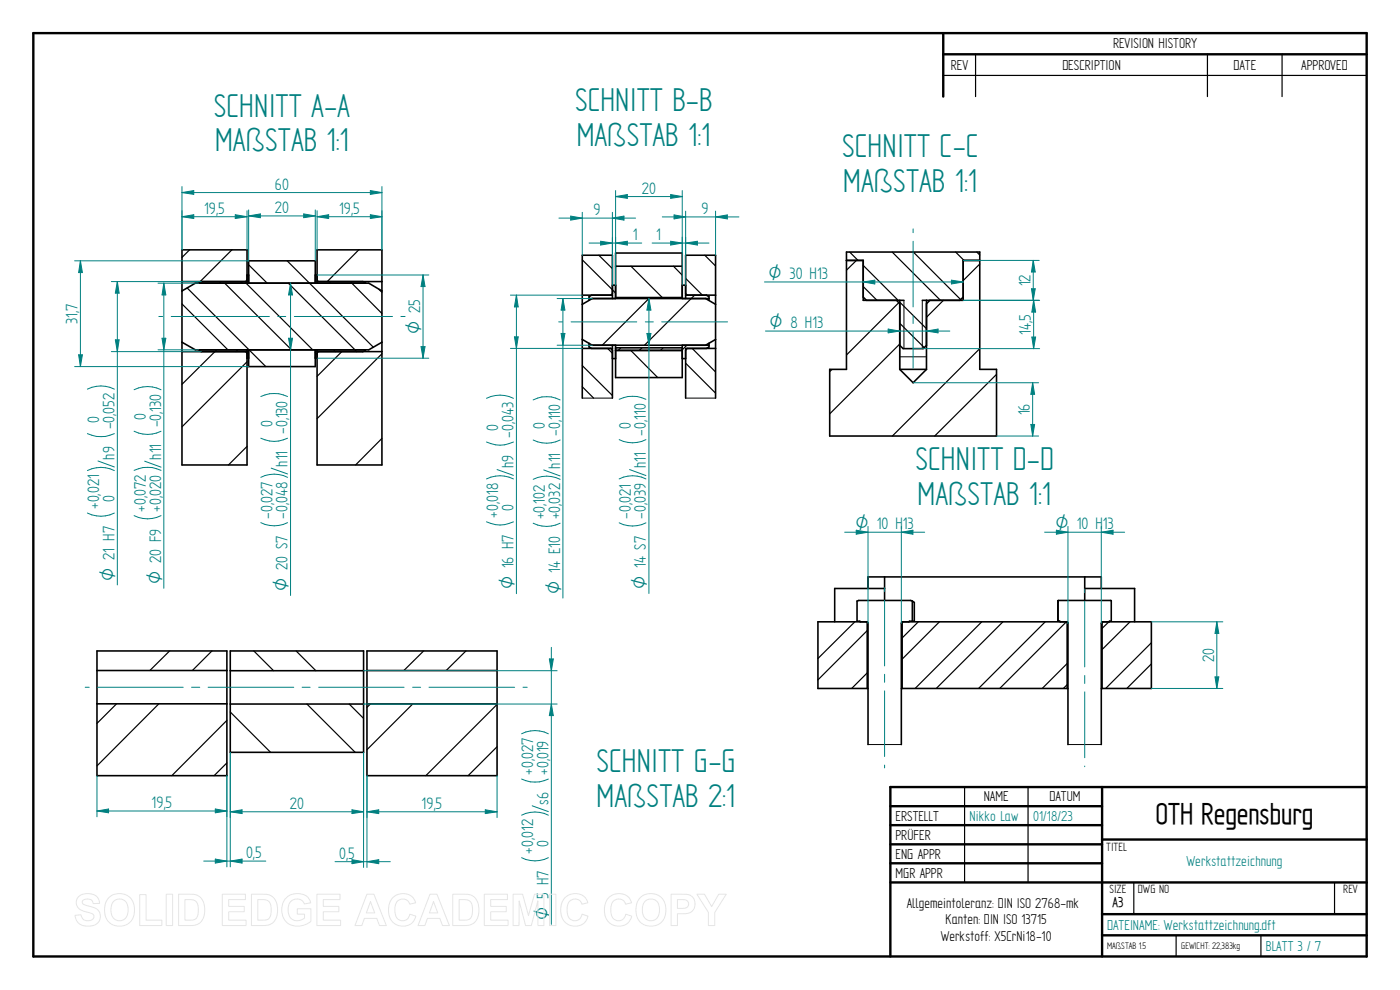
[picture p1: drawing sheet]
<svg xmlns="http://www.w3.org/2000/svg" width="297mm" height="210mm" viewBox="0 0 297 210" stroke-linecap="round" stroke-linejoin="round" font-family="sans-serif">
<g fill="none" stroke="#000" stroke-width=".51">
<path d="M7.1 7h282.8v195.9h-282.8zM200.1 7v13.5M200.1 11.5h89.8M188.9 171h44.9M188.9 175h44.9M188.9 179.1h44.9M233.8 167v35.9M233.8 178.1h56.1M289.9 167h-101v35.9M188.9 183.1h44.9M188.9 187.2h101M233.8 193.9h56.1"/>
<path d="M233.8 198.4h56.1"/>
</g>
<g fill="none" stroke="#000" stroke-width=".25">
<path d="M200.1 16h89.8M207 11.5v9M256.2 11.5v9M272 11.5v9M40.2 53l-1.6 1.6M42.3 59.9l-.1 .2M46.9 59.7l-.3 .4M49.2 53l-6.7 6.7M51.4 59.7l-.3 .4M52.7 56.2l4 3.9M52.7 58.4l-.3 .4M60.9 55.3l18.3 18.4"/>
<path d="M69.8 59.7l.3 .4M74.3 59.7l6.7 6.8M76.1 53l-6.7 6.7M123.5 55.1l7.1 7.1M127 54.1l2.9 2.9M133.9 56.5l6.6 6.6M142.9 56.5l1.8 1.9M145.5 59.1l3.5 3.5M149.5 54.1l2.3 2.3M180.3 53.5l1.7 1.7M181.7 55.2l-2.1 2.1M183.1 56.3l7.4 7.4"/>
<path d="M189.3 53.5l10.2 10.2M193.8 53.5l10 10M202.7 53.5l1.8 1.7M207.2 53.5l.7 .6M207.9 56l-3.6 3.5M38.6 64.5l9.7 9.7M39.7 61.1l16.7 16.7M45.9 74.2l-7.3 7.3M47.7 60.1l14.1 14.1M50.4 74.2l-.3 .4M52.2 60.1l14.1 14.1M52.4 76.8l-13.8 13.8"/>
<path d="M61.2 60.1l14.4 14.5M66.9 74.8l.4 .3M70.8 74.2l.4 .4M72.5 74.6l-5.2 5.2M80.3 61.3l.7 .7M81 75.1l-13.7 13.7M123.5 77.6l6.4 6.3M128.9 73.9l1 1M131.7 73.8l-.6 .5M133.8 74.3l5.7 5.8M136.2 73.8l-.6 .5M137.7 63.3l-9.9 9.9"/>
<path d="M140.7 73.8l-.6 .5M145.5 77l6.3 6.4M145.7 73.2l-1.1 1.1M146.9 73.9l4.9 5M147.4 62.6l-10.7 10.6M176.5 78.4l-.5 .4M183.1 60.8l3 2.9M190.7 64.2l-11.1 11.1M190.9 64.1l5.7 5.6M190.9 68.6l5.2 5.1M190.9 73l-14.9 14.8M200.2 63.7l-3.6 3.6"/>
<path d="M207.9 74l-18.6 18.5M211.4 79.4l-13.1 13.1M52.4 94.7l-3.9 3.9M81 93l-5.6 5.6M123.5 82l2.4 2.5M181.4 131.9l-7.9 7.8M184 133.8l-10.5 10.4M194.8 131.9l-3.4 3.4M199.3 131.9l-7.9 7.9M208.3 131.9l-14.2 14.1M212.8 131.9l-14.2 14.1M221.7 131.9l-14.1 14.1"/>
<path d="M226.2 131.9l-14.1 14.1M235.2 131.9l-1.4 1.4M239.7 131.9l-5.9 5.9M244.3 136.4l-9.7 9.6M184 142.7l-3.3 3.3M226.4 145.2l-.8 .8M226.4 140.8l-5.3 5.2M244.3 140.8l-5.2 5.2M204.6 167v20.2M218.1 167v20.2M240.5 187.3v6.6M249.5 198.4v4.5"/>
<path d="M267.5 198.4v4.5M283.1 187.3v6.6"/>
</g>
<g fill="none" stroke="#000" stroke-width=".34">
<path d="M38.6 59.7h13.8M42.7 59.7l-.5 .2v.2M52.4 58.3h.3M52.4 59.4l-.3 .3M66.9 58.3h.4M67.3 59.7h13.7M67.3 59.4l.1 .2 .2 .1M77 59.7l.5 .2v.2M130.6 56.5h14.1M179.6 53.5h28.3v24.9h3.5v14.1h-35.4v-14.1h3.6zM179.6 55.2h3.5v8.5h8.7M207.9 55.2h-3.6v8.5h-8.6"/>
<path d="M38.6 74.6h13.8M38.6 72.6l2.8 1.6h36.8l2.8-1.6M38.6 61.7l2.8-1.6h36.8l2.8 1.6M42.2 74.2v.2l.5 .2M52.1 74.6l.3 .3M52.4 60.1v-7.1h-13.8v45.6h13.8v-24.4M52.4 76h.3M52.7 60.1v-4.8h14.2v4.8M52.7 74.2v3.6h14.2v-3.6M66.9 76h.4M67.3 60.1v-7.1h13.7v45.6h-13.7v-24.4M67.3 74.6h13.7"/>
<path d="M67.6 74.6l-.2 .1-.1 .2M77.5 74.2v.2l-.5 .2M123.5 73.9h6.4M123.5 72l2.1 1.2M123.5 62.6h6.4M125 73.2h25.4M125 63.3h25.4M125 72.8v.8l.5 .3M125.5 62.6l-.5 .3v.8M125.6 63.3l-2.1 1.3M129.5 73.9l.4 .4M129.9 63.3v-9.2h-6.4v30.4"/>
<path d="M129.9 76.1h.7M129.9 60.5h.7M129.9 62.3l-.4 .3M129.9 73.2v11.3M130.6 74.3h14.1M130.6 73.8h14.1M130.6 63.3v-9.6h14.1v9.6M130.6 73.2v6.9h14.1v-6.9M130.6 63.1h14.1M144.7 76.1h.8M144.7 60.5h.8M145.5 63.3v-9.2h6.3v30.4"/>
<path d="M145.5 62.6h6.3M145.5 62.3l.3 .3M145.8 73.9l-.3 .4M149.7 63.3l2.1 1.3M149.9 62.6l.5 .3v.8M150.4 72.8v.8l-.5 .3M151.8 73.9h-6.3v10.6M151.8 72l-2.1 1.2M183.1 63l.7 .7M190.2 63.7l.7 .7M190.9 73.3l.7 .7h4.2l.8-.7M190.9 63.7v14.7"/>
<path d="M190.9 78.4h5.7M190.9 78.4l2.8 2.8 2.9-2.8M196.6 63.7v14.7M197.3 63.7l-.7 .7M204.3 63l-.7 .7M183.8 131.9l.3 .3v25.7M184.1 124.8v-2.4h49.5v2.4M187.7 124.8h-10.6v7.1M187.7 122.4v5M191.6 131.9l-.3 .1-.1 .2v25.7M193.5 127.5l-.3-.1h-11l-.4 .1v4.3h.6l.1 .1M193.5 127.5l.5 .3v4h-1l-.2 .1"/>
<path d="M193.5 127.5v4.3M224.9 131.9l-.4-.1v-4.4h.1h11.2v4.4l-.5 .1M226.2 131.9l.3 .1 .1 .2v25.7M230.1 124.8h10.6v7.1M230.1 122.4v5M234 131.9l-.4 .3v25.7M184 146v-14.1h-10.5v14.1h10.6M191.2 146h35.4M191.4 146v-14.1h35v14.1M233.6 146h10.7v-14.1h-10.5v14.1"/>
</g>
<circle cx="224.5" cy="131.8" r=".17" fill="#000"/>
<path d="M190.9 64.4v14M190.9 75.7h5.7M191.8 63.7v10.3M195.7 63.7v10.3M196.6 64.4v14M123.5 84.5h6.4M145.5 84.5h6.3M184.1 157.9h7.1M226.6 157.9h7" fill="none" stroke="#000" stroke-width=".21"/>
<path d="M33.5 60.1h8.7M33.5 74.2h8.7M34.8 60.1l.4 2.5h-.8zM28.4 91.5a6.4 6.4 0 0 0 5.8 0M28.4 82.7a6.4 6.4 0 0 1 5.8 0M28.4 99.8a6.7 6.7 0 0 1 5.8 0M30.7 97.8l3.5 1.3M28.4 109.4a6.4 6.4 0 0 0 5.8 0" fill="none" stroke="#008080" stroke-width=".21"/>
<path d="M34.8 60.1l.4 2.5h-.8z" fill="#008080"/>
<path d="M34.4 71.8h.8l-.4 2.4z" fill="none" stroke="#008080" stroke-width=".21"/>
<path d="M34.4 71.8h.8l-.4 2.4z" fill="#008080"/>
<path d="M23.6 59.7h19.1M24.9 59.7l.4 2.5h-.8zM23.6 74.6h19.1M34.8 60.1v64.7M18.5 92a6.7 6.7 0 0 0 5.8 0M18.5 82.5a6.4 6.4 0 0 1 5.8 0M18.5 99.8a6.4 6.4 0 0 1 5.8 0M20.8 97.8l3.5 1.3M18.5 108.8a6.4 6.4 0 0 0 5.8 0" fill="none" stroke="#008080" stroke-width=".21"/>
<path d="M24.9 59.7l.4 2.5h-.8z" fill="#008080"/>
<path d="M24.5 72.1h.8l-.4 2.5z" fill="none" stroke="#008080" stroke-width=".21"/>
<path d="M24.5 72.1h.8l-.4 2.5z" fill="#008080"/>
<path d="M15.8 55.3h36.9M17.1 55.3l.4 2.5h-.8zM24.9 59.7v64.4M15.8 77.8h36.9" fill="none" stroke="#008080" stroke-width=".21"/>
<path d="M17.1 55.3l.4 2.5h-.8z" fill="#008080"/>
<path d="M16.7 75.3h.8l-.4 2.5z" fill="none" stroke="#008080" stroke-width=".21"/>
<path d="M16.7 75.3h.8l-.4 2.5z" fill="#008080"/>
<path d="M17.1 55.3v22.5M52.7 44.5v10.8M64.4 45.4l2.5 .4-2.5 .4zM66.9 44.5v10.8" fill="none" stroke="#008080" stroke-width=".21"/>
<path d="M64.4 45.4l2.5 .4-2.5 .4z" fill="#008080"/>
<path d="M52.7 45.8l2.5-.4v.8z" fill="none" stroke="#008080" stroke-width=".21"/>
<path d="M52.7 45.8l2.5-.4v.8z" fill="#008080"/>
<path d="M52.7 45.8h14.2M67.3 44.7v8.3M78.6 45.6l2.4 .4-2.4 .4zM81 44.7v8.3" fill="none" stroke="#008080" stroke-width=".21"/>
<path d="M78.6 45.6l2.4 .4-2.4 .4z" fill="#008080"/>
<path d="M67.3 46l2.4-.4v.8z" fill="none" stroke="#008080" stroke-width=".21"/>
<path d="M67.3 46l2.4-.4v.8z" fill="#008080"/>
<path d="M38.6 44.7v8.3M49.9 45.6l2.5 .4-2.5 .4zM52.4 44.7v8.3M67.3 46h13.7" fill="none" stroke="#008080" stroke-width=".21"/>
<path d="M49.9 45.6l2.5 .4-2.5 .4z" fill="#008080"/>
<path d="M38.6 46l2.5-.4v.8z" fill="none" stroke="#008080" stroke-width=".21"/>
<path d="M38.6 46l2.5-.4v.8z" fill="#008080"/>
<path d="M38.6 39.6v13.4M81 39.6v13.4M38.6 46h13.8M38.6 40.9l2.5-.5v.8z" fill="none" stroke="#008080" stroke-width=".21"/>
<path d="M38.6 40.9l2.5-.5v.8z" fill="#008080"/>
<path d="M78.6 40.4l2.4 .5-2.4 .3z" fill="none" stroke="#008080" stroke-width=".21"/>
<path d="M78.6 40.4l2.4 .5-2.4 .3z" fill="#008080"/>
<path d="M38.6 40.9h42.4M67.3 58.3h23.7M89.7 58.3l.5 2.5h-.9zM67.3 76h23.7" fill="none" stroke="#008080" stroke-width=".21"/>
<path d="M89.7 58.3l.5 2.5h-.9z" fill="#008080"/>
<path d="M89.3 73.5h.9l-.5 2.5z" fill="none" stroke="#008080" stroke-width=".21"/>
<path d="M89.3 73.5h.9l-.5 2.5z" fill="#008080"/>
<path d="M89.7 58.3v17.7M118.2 63.3h7.4M118.2 73.2h7.4M119.4 63.3l.4 2.5h-.8zM113.1 93.3a6.4 6.4 0 0 0 5.7 0M113.1 84.8a6.4 6.4 0 0 1 5.7 0M115.4 99.7l3.4 1.3M113.1 111a6.4 6.4 0 0 0 5.7 0M113.1 101.7a6.4 6.4 0 0 1 5.7 0" fill="none" stroke="#008080" stroke-width=".21"/>
<path d="M119.4 63.3l.4 2.5h-.8z" fill="#008080"/>
<path d="M119 70.7h.8l-.4 2.5z" fill="none" stroke="#008080" stroke-width=".21"/>
<path d="M119 70.7h.8l-.4 2.5z" fill="#008080"/>
<path d="M61.6 60.1l.5 2.5h-.9zM119.4 63.3v63.6M55.3 93a6.3 6.3 0 0 0 5.7 0M55.3 84.1a6.7 6.7 0 0 1 5.7 0M57.5 99.3l3.5 1.2M55.3 110.9a6.3 6.3 0 0 0 5.7 0M55.3 101.3a6.3 6.3 0 0 1 5.7 0" fill="none" stroke="#008080" stroke-width=".21"/>
<path d="M61.6 60.1l.5 2.5h-.9z" fill="#008080"/>
<path d="M61.2 71.8h.9l-.5 2.4z" fill="none" stroke="#008080" stroke-width=".21"/>
<path d="M61.2 71.8h.9l-.5 2.4z" fill="#008080"/>
<path d="M61.6 60.1v66.2M108.3 62.6h15.2M108.3 73.9h15.2M109.6 62.6l.3 2.5h-.8zM103.2 93.8a6.4 6.4 0 0 0 5.7 0M103.2 84.5a6.4 6.4 0 0 1 5.7 0M105.5 99.6l3.4 1.2M103.2 110.7a6.4 6.4 0 0 0 5.7 0M103.2 101.6a6.4 6.4 0 0 1 5.7 0" fill="none" stroke="#008080" stroke-width=".21"/>
<path d="M109.6 62.6l.3 2.5h-.8z" fill="#008080"/>
<path d="M109.1 71.5h.8l-.3 2.4z" fill="none" stroke="#008080" stroke-width=".21"/>
<path d="M109.1 71.5h.8l-.3 2.4z" fill="#008080"/>
<path d="M109.6 62.6v63.3M137.7 63.3l.4 2.5h-.9zM131.4 93.3a6.3 6.3 0 0 0 5.6 0M131.4 84.7a6.7 6.7 0 0 1 5.6 0M133.6 99.6l3.4 1.3M131.4 110.9a6.3 6.3 0 0 0 5.6 0M131.4 101.6a6.3 6.3 0 0 1 5.6 0" fill="none" stroke="#008080" stroke-width=".21"/>
<path d="M137.7 63.3l.4 2.5h-.9z" fill="#008080"/>
<path d="M137.2 70.7h.9l-.4 2.5z" fill="none" stroke="#008080" stroke-width=".21"/>
<path d="M137.2 70.7h.9l-.4 2.5z" fill="#008080"/>
<path d="M121.1 45.8l2.4 .5-2.4 .4zM123.5 45v9.1M129.9 45v9.1M137.7 63.3v62.6" fill="none" stroke="#008080" stroke-width=".21"/>
<path d="M121.1 45.8l2.4 .5-2.4 .4z" fill="#008080"/>
<path d="M129.9 46.3l2.5-.5v.9z" fill="none" stroke="#008080" stroke-width=".21"/>
<path d="M129.9 46.3l2.5-.5v.9z" fill="#008080"/>
<path d="M118.6 46.3h16.2M143 45.6l2.5 .4-2.5 .4zM145.5 44.8v9.3M151.8 44.8v9.3" fill="none" stroke="#008080" stroke-width=".21"/>
<path d="M143 45.6l2.5 .4-2.5 .4z" fill="#008080"/>
<path d="M151.8 46l2.5-.4v.8z" fill="none" stroke="#008080" stroke-width=".21"/>
<path d="M151.8 46l2.5-.4v.8z" fill="#008080"/>
<path d="M130.6 40.4v13.3M140.5 46h16.3M142.3 41.3l2.4 .4-2.4 .4zM144.7 40.4v13.3" fill="none" stroke="#008080" stroke-width=".21"/>
<path d="M142.3 41.3l2.4 .4-2.4 .4z" fill="#008080"/>
<path d="M130.6 41.7l2.5-.4v.8z" fill="none" stroke="#008080" stroke-width=".21"/>
<path d="M130.6 41.7l2.5-.4v.8z" fill="#008080"/>
<path d="M129.9 50.3v10.2M130.6 41.7h14.1M130.6 50.3v10.2M130.6 51.6l2.5-.4v.8z" fill="none" stroke="#008080" stroke-width=".21"/>
<path d="M130.6 51.6l2.5-.4v.8z" fill="#008080"/>
<path d="M127.4 51.2l2.5 .4-2.5 .4z" fill="none" stroke="#008080" stroke-width=".21"/>
<path d="M127.4 51.2l2.5 .4-2.5 .4z" fill="#008080"/>
<path d="M125 51.6h11.1M144.7 50.3v10.2M145.5 50.3v10.2M145.5 51.6l2.5-.4v.8z" fill="none" stroke="#008080" stroke-width=".21"/>
<path d="M145.5 51.6l2.5-.4v.8z" fill="#008080"/>
<path d="M142.3 51.2l2.4 .4-2.4 .4z" fill="none" stroke="#008080" stroke-width=".21"/>
<path d="M142.3 51.2l2.4 .4-2.4 .4z" fill="#008080"/>
<path d="M138.3 51.6h12.1M204.3 55.2h16.2M219.2 55.2l.4 2.5h-.8zM204.3 63.7h16.2" fill="none" stroke="#008080" stroke-width=".21"/>
<path d="M219.2 55.2l.4 2.5h-.8z" fill="#008080"/>
<path d="M218.8 61.3h.8l-.4 2.4z" fill="none" stroke="#008080" stroke-width=".21"/>
<path d="M218.8 61.3h.8l-.4 2.4z" fill="#008080"/>
<path d="M219.2 55.2v8.5M181.7 112.5l2.4 .4-2.4 .4zM184.1 111.7v20.5M191.2 111.7v20.5" fill="none" stroke="#008080" stroke-width=".21"/>
<path d="M181.7 112.5l2.4 .4-2.4 .4z" fill="#008080"/>
<path d="M191.2 112.9l2.5-.4v.8z" fill="none" stroke="#008080" stroke-width=".21"/>
<path d="M191.2 112.9l2.5-.4v.8z" fill="#008080"/>
<path d="M179.2 112.9h17M224.1 112.5l2.5 .4-2.5 .4zM226.6 111.7v20.5M233.6 111.7v20.5" fill="none" stroke="#008080" stroke-width=".21"/>
<path d="M224.1 112.5l2.5 .4-2.5 .4z" fill="#008080"/>
<path d="M233.6 112.9l2.5-.4v.8z" fill="none" stroke="#008080" stroke-width=".21"/>
<path d="M233.6 112.9l2.5-.4v.8z" fill="#008080"/>
<path d="M221.6 112.9h17M244.3 131.9h15.1M244.3 146h15.1M257.8 143.6h.8l-.5 2.4z" fill="none" stroke="#008080" stroke-width=".21"/>
<path d="M257.8 143.6h.8l-.5 2.4z" fill="#008080"/>
<path d="M258.1 131.9l.5 2.5h-.8z" fill="none" stroke="#008080" stroke-width=".21"/>
<path d="M258.1 131.9l.5 2.5h-.8z" fill="#008080"/>
<path d="M183.1 59.8l2.5-.4v.8zM258.1 131.9v14.1" fill="none" stroke="#008080" stroke-width=".21"/>
<path d="M183.1 59.8l2.5-.4v.8z" fill="#008080"/>
<path d="M201.8 59.4l2.5 .4-2.5 .4z" fill="none" stroke="#008080" stroke-width=".21"/>
<path d="M201.8 59.4l2.5 .4-2.5 .4z" fill="#008080"/>
<path d="M162.2 59.8h42.1M188.4 69.8l2.5 .4-2.5 .4z" fill="none" stroke="#008080" stroke-width=".21"/>
<path d="M188.4 69.8l2.5 .4-2.5 .4z" fill="#008080"/>
<path d="M196.6 70.2l2.4-.4v.8z" fill="none" stroke="#008080" stroke-width=".21"/>
<path d="M196.6 70.2l2.4-.4v.8z" fill="#008080"/>
<path d="M162.4 70.2h39.1M193.7 74h26.9M204.3 63.7h16.3M219.3 63.7l.4 2.5h-.8z" fill="none" stroke="#008080" stroke-width=".21"/>
<path d="M219.3 63.7l.4 2.5h-.8z" fill="#008080"/>
<path d="M218.9 71.5h.8l-.4 2.5z" fill="none" stroke="#008080" stroke-width=".21"/>
<path d="M218.9 71.5h.8l-.4 2.5z" fill="#008080"/>
<path d="M219.3 63.7v10.3M193.7 81.2h26.6M211.4 92.5h8.9M218.7 90h.8l-.4 2.5z" fill="none" stroke="#008080" stroke-width=".21"/>
<path d="M218.7 90h.8l-.4 2.5z" fill="#008080"/>
<path d="M219.1 81.2l.4 2.5h-.8z" fill="none" stroke="#008080" stroke-width=".21"/>
<path d="M219.1 81.2l.4 2.5h-.8z" fill="#008080"/>
<g fill="none" stroke="#008080" stroke-width=".21">
<path d="M193.7 48.6v.8M193.7 51.2v13.9M33.7 67.1h.8M36.3 67.1h20.8M58.9 67.1h1.7M62.4 67.1h20.9M85 67.1h.9M118.5 68.3h.8M121.2 68.3h13.9M136.9 68.3h1.7M140.4 68.3h13.9M193.7 66.9v1.7"/>
<path d="M193.7 70.4v7.7M219.1 81.2v11.3M116.5 139.8h.9l-.4 2.5zM77.1 142.3h41.1M77.1 149.4h41.1M110.7 155.7a6.3 6.3 0 0 1 5.6 0M110.7 165.3a6.7 6.7 0 0 0 5.6 0M110.7 172.9a6.3 6.3 0 0 1 5.6 0M112.9 170.9l3.4 1.3M110.7 181.9a6.3 6.3 0 0 0 5.6 0"/>
</g>
<g fill="none" stroke="#000" stroke-width=".25">
<path d="M36 138.1l-4.2 4.1M45 138.1l-4.2 4.1M53.8 138.1l4.2 4.2M62.8 138.1l4.2 4.2M89.9 138.1l-4.2 4.1M98.8 138.1l-4.1 4.1M24.7 149.3l-4.1 4.2M33.7 149.3l-13.1 13.2M48.1 152.8l-11.7 11.7M48.9 151l8.5 8.6M65.1 149.4l10.3 10.2M74.1 149.4l3 3"/>
<path d="M78.6 149.3l-.7 .8M87.6 149.3l-9.7 9.7M105.5 158.4l-6.2 6.1M105.5 149.4l-15.2 15.1M48.1 161.8l-2.7 2.7"/>
</g>
<path d="M20.6 138.1h27.5v26.4h-27.5zM48.9 138.1h28.2v21.5h-28.2zM77.9 138.1h27.6v26.4h-27.6zM20.6 142.2h27.5M20.6 149.3h27.5M48.9 149.4h28.2M48.9 142.3h28.2M77.9 142.2h27.6M77.9 149.3h27.6" fill="none" stroke="#000" stroke-width=".34"/>
<path d="M116.5 139.8h.9l-.4 2.5z" fill="#008080"/>
<path d="M117 149.4l.4 2.4h-.9z" fill="none" stroke="#008080" stroke-width=".21"/>
<path d="M117 149.4l.4 2.4h-.9z" fill="#008080"/>
<path d="M117 137.3v58.8M77.1 159.6v24.4M77.9 164.5v19.5M74.7 182.4l2.4 .4-2.4 .4z" fill="none" stroke="#008080" stroke-width=".21"/>
<path d="M74.7 182.4l2.4 .4-2.4 .4z" fill="#008080"/>
<path d="M77.9 182.8l2.4-.4v.8z" fill="none" stroke="#008080" stroke-width=".21"/>
<path d="M77.9 182.8l2.4-.4v.8z" fill="#008080"/>
<path d="M48.9 159.6v13.8M77.1 159.6v13.8M74.7 171.8l2.4 .4-2.4 .4zM71.1 182.8h11.7" fill="none" stroke="#008080" stroke-width=".21"/>
<path d="M74.7 171.8l2.4 .4-2.4 .4z" fill="#008080"/>
<path d="M48.9 172.2l2.5-.4v.8z" fill="none" stroke="#008080" stroke-width=".21"/>
<path d="M48.9 172.2l2.5-.4v.8z" fill="#008080"/>
<path d="M20.6 164.5v8.8M45.7 171.6l2.4 .4-2.4 .4zM48.1 164.5v8.8M48.9 172.2h28.2" fill="none" stroke="#008080" stroke-width=".21"/>
<path d="M45.7 171.6l2.4 .4-2.4 .4z" fill="#008080"/>
<path d="M20.6 172l2.4-.4v.8z" fill="none" stroke="#008080" stroke-width=".21"/>
<path d="M20.6 172l2.4-.4v.8z" fill="#008080"/>
<path d="M20.6 172h27.5M77.9 164.5v8.9M103 171.8l2.5 .4-2.5 .4zM105.5 164.5v8.9" fill="none" stroke="#008080" stroke-width=".21"/>
<path d="M103 171.8l2.5 .4-2.5 .4z" fill="#008080"/>
<path d="M77.9 172.2l2.4-.4v.8z" fill="none" stroke="#008080" stroke-width=".21"/>
<path d="M77.9 172.2l2.4-.4v.8z" fill="#008080"/>
<path d="M48.9 159.6v24.3M48.1 164.5v19.4M77.9 172.2h27.6M45.7 182.2l2.4 .5-2.4 .4z" fill="none" stroke="#008080" stroke-width=".21"/>
<path d="M45.7 182.2l2.4 .5-2.4 .4z" fill="#008080"/>
<path d="M48.9 182.7l2.5-.5v.9z" fill="none" stroke="#008080" stroke-width=".21"/>
<path d="M48.9 182.7l2.5-.5v.9z" fill="#008080"/>
<g fill="none" stroke="#008080" stroke-width=".21">
<path d="M187.7 124.7v.8M187.7 127.3v14M230.1 124.9v.8M230.1 127.6v13.9M18.1 145.8h.8M20.7 145.8h18.2M40.6 145.8h1.8M44.2 145.8h18.1M64.1 145.8h1.7M67.6 145.8h18.1M87.5 145.8h1.7M91 145.8h18.2"/>
<path d="M111 145.8h.8M187.7 143v1.7M187.7 146.6v13.9M230.1 143.3v1.7M230.1 146.8v13.9M187.7 162.3v.6M230.1 162.5v.1M43.2 182.7h13.2"/>
</g>
<g fill="none" stroke="#e6e6e6" stroke-width=".21">
<path d="M16.6 190.3a3.1 3.1 0 0 1 4.1 .1l.4 1.2-1.3 .1a1.26 1.26 0 0 0-1.1-1 1.26 1.26 0 0 0-1.3 .7l.2 .4 .8 .3a3.8 3.8 0 0 1 2.6 1.3 2.14 2.14 0 0 1-.2 2.3 2.14 2.14 0 0 1-2.2 .8 2.4 2.4 0 0 1-2.7-2.3l1.3-.1a1.43 1.43 0 0 0 1.2 1.2 1.43 1.43 0 0 0 1.5-.9 1.27 1.27 0 0 0-1.3-.9 2.44 2.44 0 0 1-2.4-2.1l.1-.7zM23.1 190.4a3.3 3.3 0 0 1 3.9-.4 3.3 3.3 0 0 1 1.5 3.5 3.2 3.2 0 0 1-3.7 2.9 3.2 3.2 0 0 1-2.6-3.8l.3-1.3zM24 191.3a1.85 1.85 0 0 1 2.3-.4 1.85 1.85 0 0 1 .9 2.1 1.85 1.85 0 0 1-.9 2.1 1.85 1.85 0 0 1-2.2-.4 3.2 3.2 0 0 1-.1-3.4zM29.6 189.8h1.4v5.4h3.3v1.1h-4.7zM35.3 189.7h1.3v6.6h-1.3zM37.9 189.7h2.4a2.84 2.84 0 0 1 3.1 3.4 2.79 2.79 0 0 1-3 3.2h-2.5zM39.2 190.8a2.79 2.79 0 0 1 2.5 .6 3.4 3.4 0 0 1-.3 3.6l-.5 .2h-1.7zM47.2 189.7h4.9v1.1h-3.6v1.5h3.3v1.1h-3.3v1.8h3.7v1.1h-5zM53.3 189.7h2.5a2.84 2.84 0 0 1 3.1 3.4 2.79 2.79 0 0 1-3 3.2h-2.6zM54.7 190.8a2.79 2.79 0 0 1 2.5 .6 3.4 3.4 0 0 1-.3 3.6l-.6 .2h-1.6zM60.6 190.6a3.4 3.4 0 0 1 5 .1l.3 .8-1.3 .3a1.82 1.82 0 0 0-2.3-1 1.82 1.82 0 0 0-1.2 2.1 2.05 2.05 0 0 0 1.1 2.2 2.05 2.05 0 0 0 2.4-.3v-.9h-1.5v-1.1h2.9v2.6a3.9 3.9 0 0 1-5.6-.2 4 4 0 0 1 .2-4.6zM67.2 189.7h4.9v1.1h-3.5v1.5h3.3v1.1h-3.3v1.8h3.7v1.1h-5.1z"/>
<path d="M77.8 189.7h1.5l2.7 6.6h-1.5l-.6-1.5h-2.6l-.5 1.5h-1.5zM78.6 191.3l.9 2.4h-1.8zM83.3 190.5a2.88 2.88 0 0 1 4.9 1l-1.3 .3a1.6 1.6 0 0 0-1.9-1.1 1.6 1.6 0 0 0-1.2 1.8 2.26 2.26 0 0 0 1.3 2.8 1.52 1.52 0 0 0 1.9-1.4l1.2 .5a2.98 2.98 0 0 1-3.5 2 2.98 2.98 0 0 1-2.3-3.3l.2-1.5zM91.2 189.7h1.5l2.6 6.6h-1.4l-.6-1.5h-2.6l-.6 1.5h-1.4zM92 191.3l.9 2.4h-1.8zM96.1 189.7h2.4a2.84 2.84 0 0 1 3.1 3.4 2.79 2.79 0 0 1-3 3.2h-2.5zM97.4 190.8a2.79 2.79 0 0 1 2.5 .6 3.4 3.4 0 0 1-.3 3.6l-.6 .2h-1.6zM102.7 189.7h5v1.1h-3.6v1.5h3.3v1.1h-3.3v1.8h3.7v1.1h-5.1zM108.8 189.7h2.1l1.2 4.5 1.3-4.5h2v6.6h-1.3v-5.2l-1.4 5.2h-1.2l-1.4-5.2v5.2h-1.3zM116.6 189.7h1.3v6.6h-1.3zM119.8 190.5a2.88 2.88 0 0 1 4.9 1l-1.3 .3a1.6 1.6 0 0 0-1.8-1.1 1.6 1.6 0 0 0-1.3 1.8 2.26 2.26 0 0 0 1.3 2.8 1.52 1.52 0 0 0 1.9-1.4l1.3 .5a2.98 2.98 0 0 1-3.5 2 2.98 2.98 0 0 1-2.3-3.3l.2-1.5zM129.1 190.5a2.88 2.88 0 0 1 4.9 1l-1.3 .3a1.6 1.6 0 0 0-1.9-1.1 1.6 1.6 0 0 0-1.2 1.8 2.26 2.26 0 0 0 1.3 2.8 1.52 1.52 0 0 0 1.9-1.4l1.2 .5a2.98 2.98 0 0 1-3.5 2 2.98 2.98 0 0 1-2.3-3.3l.2-1.5z"/>
<path d="M135.8 190.4a3.3 3.3 0 0 1 3.9-.4 3.3 3.3 0 0 1 1.5 3.5 3.2 3.2 0 0 1-3.6 2.9 3.2 3.2 0 0 1-2.7-3.8l.3-1.3zM136.8 191.3a1.85 1.85 0 0 1 2.2-.4 1.85 1.85 0 0 1 .9 2.1 1.85 1.85 0 0 1-.9 2.1 1.85 1.85 0 0 1-2.2-.4 3.2 3.2 0 0 1 0-3.4zM142.4 189.7h2.1a2.48 2.48 0 0 1 2.7 1 2.12 2.12 0 0 1-.1 2.3 2.12 2.12 0 0 1-2.1 .8h-1.3v2.5h-1.3zM143.7 190.8h.7a1.26 1.26 0 0 1 1.7 1 1.17 1.17 0 0 1-1.6 .9h-.8zM147.8 189.7h1.6l1.6 2.6 1.5-2.6h1.6l-2.5 3.9v2.7h-1.3v-2.8z"/>
</g>
<g font-size="7.9" fill="#008080">
<text x="122" y="23.6">SCHNITT B-B</text>
<text x="45.4" y="24.7">SCHNITT A-A</text>
<text x="45.6" y="32.1">MAßSTAB 1:1</text>
<text x="122.3" y="31">MAßSTAB 1:1</text>
<text x="178.7" y="33.4">SCHNITT C-C</text>
<text x="178.9" y="40.8">MAßSTAB 1:1</text>
<text x="194.2" y="99.6">SCHNITT D-D</text>
<text x="194.6" y="107.1">MAßSTAB 1:1</text>
<text x="126.5" y="163.8">SCHNITT G-G</text>
<text x="126.6" y="171.3">MAßSTAB 2:1</text>
</g>
<text font-size="7.1" x="245.2" y="174.8">OTH Regensburg</text>
<g font-size="4" fill="#008080">
<text x="58.3" y="40.2">60</text>
<text x="136.2" y="41.1">20</text>
<text x="43.3" y="45.3">19,5</text>
<text x="58.3" y="45.2">20</text>
<text x="72" y="45.3">19,5</text>
<text x="125.9" y="45.7">9</text>
<text x="148.8" y="45.4">9</text>
<text x="134.2" y="51">1</text>
<text x="139.2" y="51">1</text>
<text x="218.6" y="60.7" transform="rotate(-90 218.6 60.7)">12</text>
<text x="16.5" y="68.7" transform="rotate(-90 16.5 68.7)">31,7</text>
<text x="218.7" y="71" transform="rotate(-90 218.7 71)">14,5</text>
<text x="21" y="89.7" transform="rotate(-90 21 89.7)">0</text>
<text x="30.9" y="89.2" transform="rotate(-90 30.9 89.2)">0</text>
<text x="218.5" y="88.1" transform="rotate(-90 218.5 88.1)">16</text>
<text x="24.3" y="91.1" transform="rotate(-90 24.3 91.1)">-0,052</text>
<text x="34.2" y="90.6" transform="rotate(-90 34.2 90.6)">-0,130</text>
<text x="57.8" y="90.7" transform="rotate(-90 57.8 90.7)">0</text>
<text x="61" y="92.1" transform="rotate(-90 61 92.1)">-0,130</text>
<text x="105.7" y="91.5" transform="rotate(-90 105.7 91.5)">0</text>
<text x="108.9" y="92.9" transform="rotate(-90 108.9 92.9)">-0,043</text>
<text x="115.6" y="91.1" transform="rotate(-90 115.6 91.1)">0</text>
<text x="118.8" y="92.5" transform="rotate(-90 118.8 92.5)">-0,110</text>
<text x="133.8" y="91" transform="rotate(-90 133.8 91)">0</text>
<text x="137" y="92.4" transform="rotate(-90 137 92.4)">-0,110</text>
<text x="24.3" y="97.6" transform="rotate(-90 24.3 97.6)">h9</text>
<text x="34.2" y="97.6" transform="rotate(-90 34.2 97.6)">h11</text>
<text x="61" y="99" transform="rotate(-90 61 99)">h11</text>
<text x="108.9" y="99.3" transform="rotate(-90 108.9 99.3)">h9</text>
<text x="118.8" y="99.4" transform="rotate(-90 118.8 99.4)">h11</text>
<text x="137" y="99.3" transform="rotate(-90 137 99.3)">h11</text>
<text x="21" y="108" transform="rotate(-90 21 108)">+0,021</text>
<text x="24.3" y="106.6" transform="rotate(-90 24.3 106.6)">0</text>
<text x="30.9" y="108.5" transform="rotate(-90 30.9 108.5)">+0,072</text>
<text x="34.2" y="108.5" transform="rotate(-90 34.2 108.5)">+0,020</text>
<text x="57.8" y="110" transform="rotate(-90 57.8 110)">-0,027</text>
<text x="61" y="110" transform="rotate(-90 61 110)">-0,048</text>
<text x="105.7" y="109.8" transform="rotate(-90 105.7 109.8)">+0,018</text>
<text x="108.9" y="108.4" transform="rotate(-90 108.9 108.4)">0</text>
<text x="115.6" y="110.1" transform="rotate(-90 115.6 110.1)">+0,102</text>
<text x="118.8" y="110.1" transform="rotate(-90 118.8 110.1)">+0,032</text>
<text x="133.8" y="110.1" transform="rotate(-90 133.8 110.1)">-0,021</text>
<text x="137" y="110.1" transform="rotate(-90 137 110.1)">-0,039</text>
<text x="186" y="112.3">10 H13</text>
<text x="228.4" y="112.3">10 H13</text>
<text x="257.6" y="140.5" transform="rotate(-90 257.6 140.5)">20</text>
<text x="113.1" y="164.4" transform="rotate(-90 113.1 164.4)">+0,027</text>
<text x="116.3" y="164.4" transform="rotate(-90 116.3 164.4)">+0,019</text>
<text x="32.2" y="171.4">19,5</text>
<text x="61.5" y="171.6">20</text>
<text x="89.5" y="171.6">19,5</text>
<text x="116.3" y="170.7" transform="rotate(-90 116.3 170.7)">s6</text>
<text x="116.3" y="179.7" transform="rotate(-90 116.3 179.7)">0</text>
<text x="52.2" y="182.1">0,5</text>
<text x="72" y="182.2">0,5</text>
<text x="113.1" y="181.1" transform="rotate(-90 113.1 181.1)">+0,012</text>
</g>
<g font-size="3.8" fill="#008080">
<text x="163" y="59.2">O 30 H13</text>
<text x="89.1" y="70.9" transform="rotate(-90 89.1 70.9)">O 25</text>
<text x="163.2" y="69.6">O 8 H13</text>
<text x="181.5" y="112.3">O</text>
<text x="223.9" y="112.3">O</text>
<text x="24.3" y="123.2" transform="rotate(-90 24.3 123.2)">O 21 H7</text>
<text x="34.2" y="124" transform="rotate(-90 34.2 124)">O 20 F9</text>
<text x="61" y="125.5" transform="rotate(-90 61 125.5)">O 20 S7</text>
<text x="108.9" y="125" transform="rotate(-90 108.9 125)">O 16 H7</text>
<text x="118.8" y="126" transform="rotate(-90 118.8 126)">O 14 E10</text>
<text x="137" y="125" transform="rotate(-90 137 125)">O 14 S7</text>
<text x="116.3" y="195.2" transform="rotate(-90 116.3 195.2)">O 5 H7</text>
</g>
<g font-size="3.4">
<text x="236.1" y="10.3">REVISION HISTORY</text>
<text x="201.7" y="14.8">REV</text>
<text x="225.4" y="14.8">DESCRIPTION</text>
<text x="261.7" y="14.8">DATE</text>
<text x="276" y="14.8">APPROVED</text>
<text x="208.7" y="170">NAME</text>
<text x="222.6" y="170">DATUM</text>
<text x="190" y="174.1">ERSTELLT</text>
<text x="190" y="178.1">PRÜFER</text>
<text x="190" y="182.2">ENG APPR</text>
<text x="190" y="186.2">MGR APPR</text>
<text x="192.4" y="192.6">Allgemeintoleranz: DIN ISO 2768-mk</text>
<text x="200.6" y="196">Kanten: DIN ISO 13715</text>
<text x="236" y="192.5">A3</text>
<text x="199.6" y="199.5">Werkstoff: X5CrNi18-10</text>
</g>
<g font-size="3.4" fill="#008080">
<text x="205.7" y="174.1">Nikko Law</text>
<text x="219.2" y="174.1">01/18/23</text>
<text x="251.7" y="183.7">Werkstattzeichnung</text>
<text x="234.9" y="197.2">DATEINAME: Werkstattzeichnung.dft</text>
<text x="268.6" y="201.7">BLATT 3 / 7</text>
</g>
<g font-size="2.9">
<text x="234.7" y="180.4">TITEL</text>
<text x="235.4" y="189.5">SIZE</text>
<text x="241.4" y="189.5">DWG NO</text>
<text x="285" y="189.5">REV</text>
</g>
<g font-size="2.3">
<text x="234.9" y="201.3">MAßSTAB 1:5</text>
<text x="250.6" y="201.3">GEWICHT: 22,383kg</text>
</g>
</svg>
